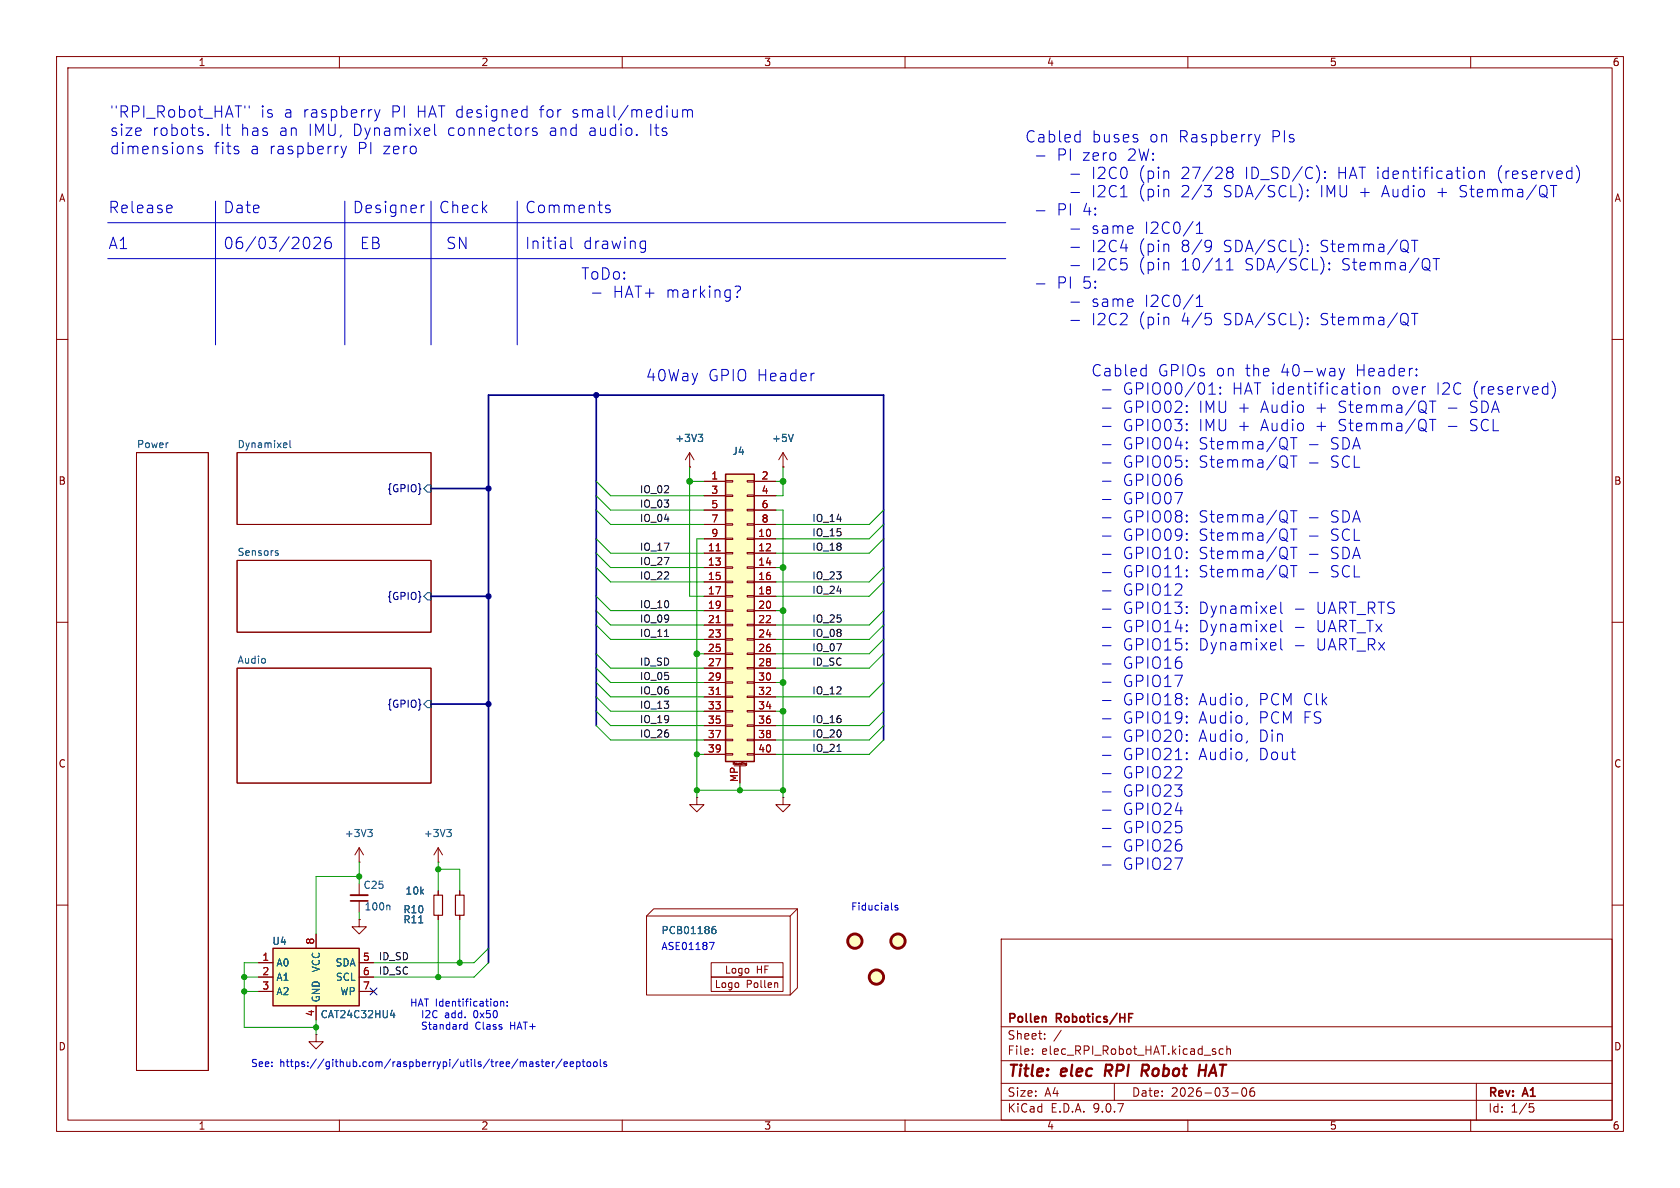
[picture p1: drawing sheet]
<svg xmlns="http://www.w3.org/2000/svg" width="297mm" height="210mm" viewBox="0 0 297 210" stroke-linecap="round" stroke-linejoin="round" font-family="sans-serif">
<g fill="none" stroke="#840000" stroke-width=".18">
<path d="M10 10h277v190h-277zM12 12h273v186h-273zM60 10v2M110 10v2M160 10v2M210 10v2M260 10v2M10 60h2M285 60h2M24.1 80h12.7v109.2h-12.7zM41.9 99.1h34.3v12.7h-34.3zM41.9 80h34.3v12.7h-34.3z"/>
<path d="M121.9 82.6h.1M121.9 80l-.7 1.3M121.9 80l.8 1.3M121.9 80v2.6M10 110h2M41.9 118.1h34.3v20.3h-34.3zM285 110h2M10 160h2M177 166h108v32h-108zM285 160h2M60 198v2M110 198v2"/>
<path d="M160 198v2M177 194.5h108M177 191.5h108M177 187.5h108M177 181.5h108M182.5 186.3v.1M182.5 185.5v.1M184.7 183.6v.1M184.7 182.8v.1M187.6 182.1l-1.3 2M197 191.5v3M210 198v2"/>
<path d="M216.2 185.5l-.4-.1-.3 .3v.4l.2 .2h.5M216.9 185.5l.2-.1 .4 .1v.9M216.9 184.9v1.5M217.7 193.2h1.2M219.7 192.4l.2-.1a.81 .81 0 0 1 .6 .6 .81 .81 0 0 1-.3 .8l-.2 .1a.81 .81 0 0 1-.3-1.4zM221.7 192.3a.59 .59 0 0 0-.7 .6v.6l.1 .2 .4 .1 .2-.1 .1-.5-.1-.3h-.5l-.2 .3M260 198v2M261 191.5v6.5M270.4 195.1h.7M270.5 195.7h.4l.3 .3-.2 .5-.5 .1"/>
</g>
<path d="M195.6 188.2l-.3 2M202 188.2h.8M202.4 189.3l.5 .9M202.9 189.2l-1 .1M212 189.2h1.1M213.3 188.2l-.3 2" fill="none" stroke="#840000" stroke-width=".4"/>
<path d="M184.8 179.8l.1 .9M199.6 179.9h.5M199.6 179.2h.7" fill="none" stroke="#840000" stroke-width=".3"/>
<path d="M50.7 78.3v.3l-.6 .1M51.3 77.9v1.1l.1 .1M123.4 76.8h.8l-.4 .5M124 77.3l.2 .2v.3l-.2 .2M48.8 97.8h.3l.1 .2-.2 .2h-.2M48.8 97.3l.3 .1M75.6 85.7h.6v1.3h-.6l-.7-.6zM75.6 104.8h.6v1.2h-.6l-.7-.6zM75.6 123.8h.6v1.3h-.6l-.7-.6z" fill="none" stroke="#006464" stroke-width=".18"/>
<path d="M128.3 83.8h5v50.8h-5z" fill="#ffffc2"/>
<path d="M128.3 83.8h5v50.8h-5z" fill="none" stroke="#840000" stroke-width=".25"/>
<g fill="none" stroke="#840000" stroke-width=".18">
<path d="M124.5 85.1h3.8M124.5 87.6h3.8M124.5 90.2h3.8M124.5 92.7h3.8M124.5 95.3h3.8M124.5 97.8h3.8M128.3 85h1.2v.2h-1.2zM128.3 87.5h1.2v.3h-1.2zM128.3 90h1.2v.3h-1.2zM128.3 92.6h1.2v.2h-1.2zM128.3 95.1h1.2v.3h-1.2zM128.3 97.7h1.2v.2h-1.2z"/>
<path d="M132.1 85h1.2v.2h-1.2zM132.1 87.5h1.2v.3h-1.2zM132.1 90h1.2v.3h-1.2zM132.1 92.6h1.2v.2h-1.2zM132.1 95.1h1.2v.3h-1.2zM132.1 97.7h1.2v.2h-1.2zM133.3 85.1h3.9M133.3 87.6h3.9M133.3 90.2h3.9M133.3 92.7h3.9M133.3 95.3h3.9M133.3 97.8h3.9"/>
<path d="M138.4 82.6h.1M138.4 80l-.7 1.3M138.4 80l.8 1.3M138.4 80v2.6M124.5 100.3h3.8M124.5 102.9h3.8M124.5 105.4h3.8M124.5 108h3.8M124.5 110.5h3.8M124.5 113h3.8M124.5 115.6h3.8M124.5 118.1h3.8"/>
<path d="M128.3 100.2h1.2v.3h-1.2zM128.3 102.7h1.2v.3h-1.2zM128.3 105.3h1.2v.2h-1.2zM128.3 107.8h1.2v.3h-1.2zM128.3 110.4h1.2v.2h-1.2zM128.3 112.9h1.2v.3h-1.2zM128.3 115.4h1.2v.3h-1.2zM128.3 118h1.2v.2h-1.2zM132.1 100.2h1.2v.3h-1.2zM132.1 102.7h1.2v.3h-1.2zM132.1 105.3h1.2v.2h-1.2zM132.1 107.8h1.2v.3h-1.2z"/>
<path d="M132.1 110.4h1.2v.2h-1.2zM132.1 112.9h1.2v.3h-1.2zM132.1 115.4h1.2v.3h-1.2zM132.1 118h1.2v.2h-1.2zM133.3 100.3h3.9M133.3 102.9h3.9M133.3 105.4h3.9M133.3 108h3.9M133.3 110.5h3.9M133.3 113h3.9M133.3 115.6h3.9M133.3 118.1h3.9"/>
<path d="M124.5 120.7h3.8M124.5 123.2h3.8M124.5 125.7h3.8M124.5 128.3h3.8M124.5 130.8h3.8M124.5 133.4h3.8M128.3 120.5h1.2v.3h-1.2zM128.3 123.1h1.2v.2h-1.2zM128.3 125.6h1.2v.3h-1.2zM128.3 128.1h1.2v.3h-1.2zM128.3 130.7h1.2v.2h-1.2zM128.3 133.2h1.2v.3h-1.2z"/>
<path d="M129.6 135.2v-.4l.1 .3 .2-.3v.4M129.8 135.4h2M130.8 135.4v3M131.1 134.8v.3M131.3 134.8h.1M131.8 135.1l.1 .1M131.8 135v.1M131.9 134.9h.1v.3l-.2 .1M131.9 135.2h.1M131.9 134.9l-.1 .1M132.1 120.5h1.2v.3h-1.2zM132.1 123.1h1.2v.2h-1.2z"/>
<path d="M132.1 125.6h1.2v.3h-1.2zM132.1 128.1h1.2v.3h-1.2zM132.1 130.7h1.2v.2h-1.2zM132.1 133.2h1.2v.3h-1.2zM133.3 120.7h3.9M133.3 123.2h3.9M133.3 125.7h3.9M133.3 128.3h3.9M133.3 130.8h3.9M133.3 133.4h3.9M63.5 162.6v1.2h-1.3l1.3 1.3 1.3-1.3h-1.3M63.5 162.6h.1"/>
<path d="M55.9 182.9v1.3h1.2l-1.2 1.2-1.3-1.2h1.3M55.9 182.9h.1"/>
</g>
<path d="M126.6 97.4h.7M126.6 110.1h.7M126.6 122.8h.7" fill="none" stroke="#a90000" stroke-width=".18"/>
<path d="M140.2 76.8l-.4 1.2" fill="none" stroke="#006464" stroke-width=".18"/>
<path d="M48.3 167.6h15.2v10.2h-15.2z" fill="#ffffc2"/>
<path d="M48.3 167.6h15.2v10.2h-15.2z" fill="none" stroke="#840000" stroke-width=".25"/>
<g fill="none" stroke="#840000" stroke-width=".18">
<path d="M121.9 82.6h.1M124.5 85.1h3.8M124.5 87.6h3.8M124.5 90.2h3.8M124.5 92.7h3.8M124.5 95.3h3.8M124.5 97.8h3.8M133.3 85.1h3.9M133.3 87.6h3.9M133.3 90.2h3.9M133.3 92.7h3.9M133.3 95.3h3.9"/>
<path d="M133.3 97.8h3.9M138.4 82.6h.1M124.5 100.3h3.8M124.5 102.9h3.8M124.5 105.4h3.8M124.5 108h3.8M124.5 110.5h3.8M124.5 113h3.8M124.5 115.6h3.8M124.5 118.1h3.8M133.3 100.3h3.9M133.3 102.9h3.9"/>
<path d="M133.3 105.4h3.9M133.3 108h3.9M133.3 110.5h3.9M133.3 113h3.9M133.3 115.6h3.9M133.3 118.1h3.9M124.5 120.7h3.8M124.5 123.2h3.8M124.5 125.7h3.8M124.5 128.3h3.8M124.5 130.8h3.8M124.5 133.4h3.8"/>
<path d="M130.8 135.4v3M133.3 120.7h3.9M133.3 123.2h3.9M133.3 125.7h3.9M133.3 128.3h3.9M133.3 130.8h3.9M133.3 133.4h3.9M63.5 152.4h.1M63.5 149.9v2.5M63.5 156.2v2M63.5 159.3v2M63.5 149.9l.8 1.2"/>
<path d="M63.5 149.9l-.8 1.2M77.5 152.4h.1M77.5 149.9v2.5M77.5 157.5v.7M77.5 149.9l-.8 1.2M77.5 149.9l.7 1.2M81.3 157.5v.7M123.2 141v1.2h1.3l-1.3 1.3-1.3-1.3h1.3M123.2 141h.1M138.4 141v1.2h1.3l-1.3 1.3-1.2-1.3h1.2M138.4 141h.1M45.7 170.2h2.6"/>
<path d="M45.7 172.7h2.6M45.7 175.3h2.6M55.9 165.1v2.5M55.9 177.8v2.5M63.5 162.6h.1M63.5 170.2h2.5M63.5 172.7h2.5M63.5 175.3h2.5M77.5 161.8v.8M81.3 161.8v.8M114.3 161.9h25.4v14h-25.4zM114.3 161.9l1.3-1.2h25.4v13.9l-1.3 1.3"/>
<path d="M125.7 170.2h12.7v2.5h-12.7zM125.7 172.7h12.7v2.6h-12.7zM137.3 173.7l.2 .2v.7M141 160.7l-1.3 1.2"/>
</g>
<g fill="none" stroke="#006464" stroke-width=".18">
<path d="M123.4 76.8h.8l-.4 .5M124 77.3l.2 .2v.3l-.2 .2M140.2 76.8l-.4 1.2M65 146.6h.8l-.4 .5M65.6 147.1l.2 .3v.3l-.2 .2M79 146.6h.8l-.5 .5M79.5 147.1l.3 .3v.3l-.3 .2M68.7 160l.2 .2v.7M69 179.5h.8M69.6 179.1v.8M74 163.1h.8M125.9 164.4l.4-.1 .3 .2-.2 .5h-.3l-.2-.1"/>
<path d="M126.4 163.8h-.3l-.2 .3"/>
</g>
<path d="M62 159.3h3" fill="none" stroke="#840000" stroke-width=".3"/>
<path d="M62 158.2h3" fill="none" stroke="#840000" stroke-width=".33"/>
<path d="M76.7 158.2h1.5v3.6h-1.5zM80.5 158.2h1.5v3.6h-1.5z" fill="none" stroke="#840000" stroke-width=".2"/>
<g fill="#ffffc2" stroke="#ffffc2" stroke-width=".18">
<circle cx="151.1" cy="166.4" r="1.27"/>
<circle cx="154.9" cy="172.7" r="1.27"/>
<circle cx="158.7" cy="166.4" r="1.27"/>
</g>
<g fill="none" stroke="#840000" stroke-width=".51">
<circle cx="151.1" cy="166.4" r="1.27"/>
<circle cx="154.9" cy="172.7" r="1.27"/>
<circle cx="158.7" cy="166.4" r="1.27"/>
</g>
<path d="M117.5 112.5h.7M148 132.8h.7" fill="none" stroke="#0f0f0f" stroke-width=".18"/>
<g fill="none" stroke="#0000c2" stroke-width=".18">
<path d="M43.3 18.7v.4M44.1 18.7v.4M66.2 19.4l.5 1.3M67.2 19.4l-.5 1.3M92.6 19.4l.6 .1M93.2 18.7v2M119.7 19.4v1.3M120.7 19.6a.5 .5 0 0 1 .8 .1M120.7 19.4v1.3M121.5 19.7l.3-.3 .5 .1 .1 1.2M121.5 19.7v1M19 39.4h158.8"/>
<path d="M30.1 36.3l.2 .1 .1 .3-.9 .2M30.3 37.5l-.2 .1M35.7 25.9l-.4-.1-.3 .3 .1 .3 .6 .2 .1 .2-.1 .3-.1 .1-.6-.1M36.8 23.8l.1 .1-.1 .1M36.8 23.8l-.1 .1 .1 .1M36.8 23.8v.2M38.1 35.6v25.4M42.1 26.6l.1 .2-.1 .3M60.3 25.8l.5 1.4M60.8 27.2l-.2 .5-.3 .2M61 35.6v25.4M61.3 25.8l-.5 1.4"/>
<path d="M66.7 20.7l-.3 .6M74.5 36.3v1.3M75 36.3a.51 .51 0 0 0-.5 .3M76.2 35.6v25.4M76.8 21.9v1.8l.3 .3M91.4 35.6v25.4M93.2 20.6l-.6 .1M94.9 22.7l-.5-.1-.3 .3 .1 .3 .7 .2 .1 .2-.1 .3-.2 .1-.6-.1M107 36.6l.1 .2 .7 .2 .1 .2-.1 .3-.2 .1-.6-.1M107.8 36.4l-.5-.1-.3 .2M112.6 23.8l.1 .1-.1 .1M119.7 20.5l-.3 .2h-.2"/>
<path d="M183.2 27.6h1.5M183.2 37.3h1.5M189.3 30.8h1.6M189.3 34h1.6M190.8 23.8l.1 .1M190.9 23.1v2M190.9 25l-.1 .1M211.5 39.8l.6-.6v2.1M214.2 32.8l-.7 .8a.54 .54 0 0 1 .7 .3v.5l-.2 .3-.8 .1M217.2 30.4l-.2-.1a.42 .42 0 0 1-.1-.4 .42 .42 0 0 1 .3-.3l.6 .1a.42 .42 0 0 1 .2 .4 .42 .42 0 0 1-.4 .3M217.2 30.4l-.4 .4 .1 .6 .3 .2 .6-.1 .2-.3v-.4l-.4-.4M217.2 30.4h.4"/>
<path d="M221.8 23.8l.5 1.3M222.3 25.1l-.2 .5M222.8 23.8l-.5 1.3M231.2 34.6l-.1 .1 .1 .1M231.2 33.6h-.1l.1 .1M231.2 34.6l.1 .1-.1 .1M231.2 33.6v.1M231.2 34.6v.2M231.2 33.6h.1l-.1 .1M234.2 31.4l-.1 .1 .1 .1M234.2 31.4l.1 .1-.1 .1M234.2 30.3v.2"/>
<path d="M234.2 31.4v.2M234.2 30.3l.1 .1-.1 .1M234.2 30.3l-.1 .1 .1 .1M259.8 30.3a.54 .54 0 0 1 .9 .3v.6a.54 .54 0 0 1-.9 .3M261.6 30.4a.5 .5 0 0 1 .8 .1v1.1M261.6 30.2v1.4M274.7 32.8v2M278.7 29.3a2.3 2.3 0 0 1 0 3M19 45.7h158.8M54.1 41.9a.51 .51 0 0 1 .6 .4 1.04 1.04 0 0 1-.6 1.6M55.5 42.1l.3-.2h.5a.54 .54 0 0 1 .3 .9l-1.2 1.1h1.3M58.4 41.9a.79 .79 0 0 0-1 .9v.8l.2 .3h.6l.3-.1 .1-.7-.2-.3-.6-.1-.4 .4"/>
<path d="M100.9 41.9v1.8l.3 .2M104.7 51.8h1.6M113.5 42.6l.6 .1M114.1 42.6v1.6a.54 .54 0 0 1-.7 .4M114.1 43.9h-.6M130 50.7l.6-.1a.5 .5 0 0 1 .3 .5 .5 .5 0 0 1-.5 .4l-.1 .3M130.3 52.4l.1 .1-.1 .1M130.3 52.4l-.1 .1 .1 .1M130.3 52.4v.2M183.2 50.2h1.5M189.3 40.5h1.6M189.3 43.7h1.6"/>
<path d="M189.3 47h1.6M189.3 53.4h1.6M189.3 56.6h1.6M211.5 41.3h1.1M211.5 52.7l.6-.5v2M211.5 54.2h1.1M213.1 55.4h1M213.3 56.2h.5l.4 .3v.5l-.2 .3-.7 .1M213.4 42.5h.4l.3 .2a1.33 1.33 0 0 1-.5 1.8M214.2 43.3l-.4 .4h-.4M216.8 47.7h1.2M217.4 45.7v2"/>
<path d="M231.2 43.2v.2M231.2 44.3v.2M231.2 56.2v.2M231.2 57.2v.2M231.2 44.3l.1 .1-.1 .1M231.2 44.3l-.1 .1 .1 .1M231.2 43.2l.1 .1-.1 .1M231.2 43.2l-.1 .1 .1 .1M231.2 57.2l.1 .1-.1 .1M231.2 57.2l-.1 .1 .1 .1M231.2 56.2l.1 .1-.1 .1M231.2 56.2l-.1 .1 .1 .1"/>
<path d="M235 47.5l.1 .1-.1 .1M235 47.5l-.1 .1 .1 .1M235 46.5v.2M235 47.5v.2M235 46.5l.1 .1-.1 .1M235 46.5l-.1 .1 .1 .1M249.5 42.5h1.2M249.5 55.4h1.2M250.1 42.5v2M250.1 55.4v2M253.3 45.7h1.2M253.9 45.7v2"/>
<path d="M143.8 66h.2M194.9 68.9h1.5M194.9 72.1h1.5M194.9 75.4h1.5M194.9 78.6h1.5M202.4 65.1l.2 .1M202.6 64.4v2.1M202.6 66.4l-.2 .1M213.7 69.7h1.2M213.9 68.2l.4-.5v2M215.7 69.5l.1 .1-.1 .1M215.7 69.5l-.1 .1 .1 .1"/>
<path d="M215.7 68.4v.2M215.7 69.5v.2M215.7 68.4l.1 .1-.1 .1M215.7 68.4l-.1 .1 .1 .1M228.7 77.4v2M231.5 78.6h1.5M236.7 65.1l.5 1.4M237.2 66.5l-.2 .4M237.7 65.1l-.5 1.4M241.2 68.5a.54 .54 0 0 1 .6-.2 .54 .54 0 0 1 .4 .4v.6a.54 .54 0 0 1-.5 .4 .54 .54 0 0 1-.6-.4zM243.1 68.5a.5 .5 0 0 1 .8 .1v1.1M243.1 68.3v1.4"/>
<path d="M250.4 66.3l.1 .1-.1 .1M250.4 66.3l-.1 .1 .1 .1M250.4 65.2v.2M250.4 66.3v.2M250.4 65.2l.1 .1-.1 .1M250.4 65.2l-.1 .1 .1 .1M252.7 70.9h1.1M252.7 74.1h1.1M253.3 70.9v2M253.3 74.1v2M274.4 67.4a2.3 2.3 0 0 1 0 3M194.9 81.8h1.5"/>
<path d="M194.9 85.1h1.5M194.9 88.3h1.5M194.9 91.5h1.5M194.9 94.8h1.5M194.9 98h1.5M228.1 80.6h1.2M228.1 90.3h1.2M228.1 93.5h1.2M228.1 96.7h1.2M228.1 100h1.2M228.7 80.6v2M228.7 90.3v2"/>
<path d="M228.7 93.5v2M228.7 96.7v2.1M228.7 100v2M231.5 81.8h1.5M231.5 91.5h1.5M231.5 94.8h1.5M231.5 98h1.5M194.9 101.2h1.5M194.9 104.5h1.5M194.9 107.7h1.5M194.9 110.9h1.5M194.9 114.1h1.5"/>
<path d="M194.9 117.4h1.5M226.4 106.4v1.8l.3 .2M226.4 109.7v1.7l.3 .3M226.4 112.9v1.7l.3 .3M229 107.7h1.5M229 110.9h1.5M229 114.1h1.5M231.5 101.2h1.5M194.9 120.6h1.5M194.9 123.8h1.5M194.9 127.1h1.5M194.9 130.3h1.5"/>
<path d="M194.9 133.5h1.5M194.9 136.8h1.5M194.9 140h1.5M194.9 143.2h1.5M194.9 146.4h1.5M194.9 149.7h1.5M194.9 152.9h1.5M87.7 177l.3 .3v.3l-.3 .3M88.5 177.1l.2-.1 .3 .1 .1 .8M88.5 177v.9M89.7 177.7v.2M89.7 177.1v.1"/>
<path d="M125.4 166.6h.9l-.6 1.3M158.7 160.1l-.3-.1-.2 .2 .1 .2 .4 .1v.3h-.5M82.2 181.1l.4 .1M82.6 180.7v1.3M82.6 181.9l-.4 .1M93.7 187.8h.4l.1 .7M94.2 188l-.4 .1-.2 .1 .2 .3h.4M95.2 187.8l-.3-.1-.1 .2v.2l.4 .1v.3h-.4M95.7 187.7h.4M95.8 187.3v1.1l.3 .1M96.5 188.1l.6-.1v-.2l-.4-.1-.2 .2 .1 .6h.5M97.7 187.7v.8"/>
<path d="M98 187.7l-.3 .2M99.4 187.2l-1.1 1.6M99.7 188.1l.6-.1v-.2l-.4-.1-.2 .2 .1 .6h.5M100.8 188.1l.6-.1-.1-.2-.3-.1-.2 .2 .1 .6h.4M102 187.8l.3-.1 .3 .2-.2 .6h-.4M102 187.7v1.3M102.9 187.7h.5M103.1 187.3v1.1l.3 .1M103.8 187.8l.2-.1 .4 .1v.5l-.1 .2h-.3l-.2-.1zM105 187.8l.2-.1 .3 .1 .1 .5-.1 .2h-.3l-.2-.1zM106.1 187.3v1.1l.2 .1M107.2 187.8l-.3-.1-.2 .2 .1 .2 .4 .1v.3h-.5"/>
</g>
<path d="M105.4 69.9v58.4M76.2 86.4h10.2M76.2 105.4h10.2M76.2 124.5h10.2M156.2 130.8v-60.9h-69.8v100.3" fill="none" stroke="#000084" stroke-width=".3"/>
<g fill="none" stroke="#009600" stroke-width=".18">
<path d="M105.4 85.1l2.5 2.5h16.6M105.4 87.6l2.5 2.6h16.6M105.4 95.3l2.5 2.5h16.6M105.4 97.8l2.5 2.5h16.6M105.4 90.2l2.5 2.5h16.6M121.9 82.6v22.8h2.6M121.9 85.1h2.6M124.5 95.3h-1.3v45.7M137.2 90.2h1.2v50.8M137.2 85.1h1.2M138.4 82.6v5h-1.2M156.2 92.7l-2.5 2.6h-16.5"/>
<path d="M156.2 95.3l-2.5 2.5h-16.5M156.2 90.2l-2.5 2.5h-16.5M105.4 115.6l2.5 2.5h16.6M105.4 118.1l2.5 2.6h16.6M105.4 100.3l2.5 2.6h16.6M105.4 110.5l2.5 2.5h16.6M105.4 105.4l2.5 2.6h16.6M105.4 108l2.5 2.5h16.6M123.2 115.6h1.3M137.2 100.3h1.2M137.2 108h1.2M156.2 115.6l-2.5 2.5h-16.5"/>
<path d="M156.2 102.9l-2.5 2.5h-16.5M156.2 100.3l-2.5 2.6h-16.5M156.2 110.5l-2.5 2.5h-16.5M156.2 113l-2.5 2.6h-16.5M156.2 108l-2.5 2.5h-16.5M105.4 125.7l2.5 2.6h16.6M105.4 123.2l2.5 2.5h16.6M105.4 120.7l2.5 2.5h16.6M105.4 128.3l2.5 2.5h16.6M123.2 133.4h1.3M123.2 139.7h15.2M130.8 138.4v1.3"/>
<path d="M137.2 125.7h1.2M137.2 120.7h1.2M156.2 125.7l-2.5 2.6h-16.5M156.2 120.7l-2.5 2.5h-16.5M156.2 128.3l-2.5 2.5h-16.5M156.2 130.8l-2.5 2.6h-16.5M63.5 154.9h-7.6v10.2M63.5 152.4v3.8M77.5 153.7h3.8v3.8M77.5 152.4v5.1M43.2 172.7h2.5M43.2 175.3h2.5"/>
<path d="M45.7 170.2h-2.5v11.4h12.7M63.5 161.3v1.3M77.5 162.6v10.1M81.3 162.6v7.6M86.4 167.6l-2.6 2.6h-17.8M86.4 170.2l-2.6 2.5h-17.8M55.9 180.3v2.6"/>
</g>
<path d="M65.4 174.7l1.2 1.2M66.6 174.7l-1.2 1.2" fill="none" stroke="#000084" stroke-width=".18"/>
<path d="M126.6 97.4h.7M126.6 110.1h.7M126.6 122.8h.7" fill="none" stroke="#a90000" stroke-width=".18"/>
<g fill="#000084" stroke="#000084" stroke-width=".18">
<circle cx="105.4" cy="69.9" r=".46"/>
<circle cx="86.4" cy="86.4" r=".46"/>
<circle cx="86.4" cy="124.5" r=".46"/>
<circle cx="86.4" cy="105.4" r=".46"/>
</g>
<g fill="#009600" stroke="#009600" stroke-width=".18">
<circle cx="121.9" cy="85.1" r=".51"/>
<circle cx="55.9" cy="181.6" r=".46"/>
<circle cx="63.5" cy="154.9" r=".46"/>
<circle cx="77.5" cy="172.7" r=".46"/>
<circle cx="43.2" cy="172.7" r=".46"/>
<circle cx="43.2" cy="175.3" r=".46"/>
<circle cx="77.5" cy="153.7" r=".46"/>
<circle cx="138.4" cy="139.7" r=".46"/>
<circle cx="138.4" cy="85.1" r=".51"/>
<circle cx="138.4" cy="100.3" r=".51"/>
<circle cx="81.3" cy="170.2" r=".46"/>
<circle cx="138.4" cy="108" r=".51"/>
<circle cx="130.8" cy="139.7" r=".46"/>
<circle cx="123.2" cy="139.7" r=".46"/>
<circle cx="138.4" cy="125.7" r=".51"/>
<circle cx="138.4" cy="120.7" r=".51"/>
<circle cx="123.2" cy="115.6" r=".51"/>
<circle cx="123.2" cy="133.4" r=".46"/>
</g>
<g font-size="2.8" fill="#0000c2">
<text x="19.3" y="21">&quot;RPI_Robot_HAT&quot;</text>
<text x="45.9" y="21">is</text>
<text x="50.1" y="21">a raspberry</text>
<text x="69.1" y="21">PI HAT designed</text>
<text x="95.5" y="21">for</text>
<text x="101.3" y="21">small/medium</text>
<text x="19.3" y="24.2">size</text>
<text x="19.3" y="27.4">dimensions</text>
<text x="26.8" y="24.2">robots.</text>
<text x="37.7" y="27.4">fits</text>
<text x="38.8" y="24.2">It</text>
<text x="42.5" y="24.2">has</text>
<text x="44.2" y="27.4">a raspberry</text>
<text x="49.3" y="24.2">an</text>
<text x="54.6" y="24.2">IMU,</text>
<text x="62.4" y="24.2">Dynamixel</text>
<text x="63.2" y="27.4">PI zero</text>
<text x="79.2" y="24.2">connectors</text>
<text x="97.2" y="24.2">and</text>
<text x="104.3" y="24.2">audio.</text>
<text x="115" y="24.2">Its</text>
<text x="181.1" y="25.4">Cabled</text>
<text x="186.8" y="28.6">PI zero</text>
<text x="192.9" y="25.4">buses</text>
<text x="199.3" y="28.6">2W:</text>
<text x="203.1" y="25.4">on</text>
<text x="208.3" y="25.4">Raspberry</text>
<text x="224.7" y="25.4">PIs</text>
<text x="193.1" y="31.8">I2C0</text>
<text x="193.1" y="35">I2C1</text>
<text x="201.5" y="31.8">(pin</text>
<text x="201.5" y="35">(pin</text>
<text x="209" y="31.8">27/28</text>
<text x="209" y="35">2/3</text>
<text x="216.5" y="35">SDA/SCL):</text>
<text x="220.3" y="31.8">ID_SD/C):</text>
<text x="233.6" y="35">IMU +</text>
<text x="236.7" y="31.8">HAT identification</text>
<text x="244.6" y="35">Audio</text>
<text x="254.4" y="35">+</text>
<text x="258.4" y="35">Stemma/QT</text>
<text x="265" y="31.8">(reserved)</text>
<text x="19" y="37.9">Release</text>
<text x="39.4" y="37.9">Date</text>
<text x="62.2" y="37.9">Designer</text>
<text x="77.5" y="37.9">Check</text>
<text x="92.7" y="37.9">Comments</text>
<text x="186.8" y="38.3">PI 4:</text>
<text x="193.1" y="41.5">same</text>
<text x="202.5" y="41.5">I2C0/1</text>
<text x="19" y="44.2">A1</text>
<text x="39.4" y="44.2">06/03/2026</text>
<text x="63.5" y="44.2">EB</text>
<text x="78.7" y="44.2">SN</text>
<text x="92.7" y="44.2">Initial</text>
<text x="103" y="44.2">drawing</text>
<text x="193.1" y="44.7">I2C4</text>
<text x="193.1" y="48">I2C5</text>
<text x="201.5" y="44.7">(pin</text>
<text x="201.5" y="48">(pin</text>
<text x="209" y="44.7">8/9</text>
<text x="209" y="48">10/11</text>
<text x="216.5" y="44.7">SDA/SCL):</text>
<text x="220.3" y="48">SDA/SCL):</text>
<text x="233.6" y="44.7">Stemma/QT</text>
<text x="237.5" y="48">Stemma/QT</text>
<text x="102.6" y="49.6">ToDo:</text>
<text x="108.3" y="52.8">HAT+</text>
<text x="117.7" y="52.8">marking?</text>
<text x="186.8" y="51.2">PI 5:</text>
<text x="193.1" y="54.4">same</text>
<text x="193.1" y="57.7">I2C2</text>
<text x="201.5" y="57.7">(pin</text>
<text x="202.5" y="54.4">I2C0/1</text>
<text x="209" y="57.7">4/5</text>
<text x="216.5" y="57.7">SDA/SCL):</text>
<text x="233.6" y="57.7">Stemma/QT</text>
<text x="114" y="67.6">40Way</text>
<text x="125.1" y="67.6">GPIO Header</text>
<text x="192.8" y="66.7">Cabled</text>
<text x="198.4" y="69.9">GPIO00/01:</text>
<text x="204.6" y="66.7">GPIOs on</text>
<text x="217.8" y="69.9">HAT identification</text>
<text x="220.1" y="66.7">the</text>
<text x="226.4" y="66.7">40-way</text>
<text x="239.7" y="66.7">Header:</text>
<text x="246.1" y="69.9">over</text>
<text x="254" y="69.9">I2C</text>
<text x="260.4" y="69.9">(reserved)</text>
<text x="198.4" y="73.2">GPIO02:</text>
<text x="198.4" y="76.4">GPIO03:</text>
<text x="211.9" y="73.2">IMU +</text>
<text x="211.9" y="76.4">IMU +</text>
<text x="222.9" y="73.2">Audio</text>
<text x="222.9" y="76.4">Audio</text>
<text x="232.6" y="73.2">+</text>
<text x="232.6" y="76.4">+</text>
<text x="236.7" y="73.2">Stemma/QT</text>
<text x="236.7" y="76.4">Stemma/QT</text>
<text x="255.9" y="73.2">-</text>
<text x="255.9" y="76.4">-</text>
<text x="260" y="73.2">SDA</text>
<text x="260" y="76.4">SCL</text>
<text x="198.4" y="79.6">GPIO04:</text>
<text x="198.4" y="82.9">GPIO05:</text>
<text x="211.9" y="79.6">Stemma/QT</text>
<text x="211.9" y="82.9">Stemma/QT</text>
<text x="235.2" y="79.6">SDA</text>
<text x="235.2" y="82.9">SCL</text>
<text x="198.4" y="86.1">GPIO06</text>
<text x="198.4" y="89.3">GPIO07</text>
<text x="198.4" y="92.5">GPIO08:</text>
<text x="198.4" y="95.8">GPIO09:</text>
<text x="211.9" y="92.5">Stemma/QT</text>
<text x="211.9" y="95.8">Stemma/QT</text>
<text x="235.2" y="92.5">SDA</text>
<text x="235.2" y="95.8">SCL</text>
<text x="198.4" y="99">GPIO10:</text>
<text x="211.9" y="99">Stemma/QT</text>
<text x="235.2" y="99">SDA</text>
<text x="198.4" y="102.2">GPIO11:</text>
<text x="198.4" y="105.5">GPIO12</text>
<text x="211.9" y="102.2">Stemma/QT</text>
<text x="235.2" y="102.2">SCL</text>
<text x="198.4" y="108.7">GPIO13:</text>
<text x="198.4" y="111.9">GPIO14:</text>
<text x="211.9" y="108.7">Dynamixel</text>
<text x="211.9" y="111.9">Dynamixel</text>
<text x="232.7" y="108.7">UART_RTS</text>
<text x="232.7" y="111.9">UART_Tx</text>
<text x="198.4" y="115.2">GPIO15:</text>
<text x="198.4" y="118.4">GPIO16</text>
<text x="211.9" y="115.2">Dynamixel</text>
<text x="232.7" y="115.2">UART_Rx</text>
<text x="198.4" y="121.6">GPIO17</text>
<text x="198.4" y="124.9">GPIO18:</text>
<text x="211.9" y="124.9">Audio,</text>
<text x="222.5" y="124.9">PCM Clk</text>
<text x="198.4" y="128.1">GPIO19:</text>
<text x="198.4" y="131.3">GPIO20:</text>
<text x="211.9" y="128.1">Audio,</text>
<text x="211.9" y="131.3">Audio,</text>
<text x="222.5" y="128.1">PCM FS</text>
<text x="222.5" y="131.3">Din</text>
<text x="198.4" y="134.5">GPIO21:</text>
<text x="198.4" y="137.8">GPIO22</text>
<text x="211.9" y="134.5">Audio,</text>
<text x="222.5" y="134.5">Dout</text>
<text x="198.4" y="141">GPIO23</text>
<text x="198.4" y="144.2">GPIO24</text>
<text x="198.4" y="147.5">GPIO25</text>
<text x="198.4" y="150.7">GPIO26</text>
<text x="198.4" y="153.9">GPIO27</text>
</g>
<g font-size="2.8" fill="#840000">
<text x="178" y="190.9">Title:</text>
<text x="187.7" y="190.9">elec</text>
<text x="196.2" y="190.9">RPI</text>
<text x="203.4" y="190.9">Robot</text>
<text x="214.3" y="190.9">HAT</text>
</g>
<g font-size="2.1" fill="#840000">
<text x="178" y="184">Sheet:</text>
<text x="178" y="181.2">Pollen</text>
<text x="186.8" y="181.2">Robotics/HF</text>
<text x="178" y="186.7">File:</text>
<text x="184.1" y="186.7">elec_RPI_Robot_HAT.kicad_sch</text>
<text x="178" y="196.9">KiCad</text>
<text x="178" y="194.1">Size:</text>
<text x="184.7" y="194.1">A4</text>
<text x="185.7" y="196.9">E.D.A.</text>
<text x="193.3" y="196.9">9.0.7</text>
<text x="200" y="194.1">Date:</text>
<text x="207" y="194.1">2026-03-06</text>
<text x="263" y="194.3">Rev:</text>
<text x="263" y="196.9">Id:</text>
<text x="267.1" y="196.9">1/5</text>
<text x="269.4" y="194.3">A1</text>
</g>
<g font-size="1.8" fill="#840000">
<text x="35" y="11.9">1</text>
<text x="85" y="11.9">2</text>
<text x="135" y="11.9">3</text>
<text x="185" y="11.9">4</text>
<text x="235" y="11.9">5</text>
<text x="285" y="11.9">6</text>
<text x="10.3" y="35.9">A</text>
<text x="285.3" y="35.9">A</text>
<text x="10.3" y="85.9">B</text>
<text x="285.3" y="85.9">B</text>
<text x="10.3" y="135.9">C</text>
<text x="285.3" y="135.9">C</text>
<text x="128" y="172.3">Logo</text>
<text x="133.7" y="172.3">HF</text>
<text x="126.3" y="174.9">Logo</text>
<text x="131.9" y="174.9">Pollen</text>
<text x="10.3" y="185.9">D</text>
<text x="285.3" y="185.9">D</text>
<text x="35" y="199.9">1</text>
<text x="85" y="199.9">2</text>
<text x="135" y="199.9">3</text>
<text x="185" y="199.9">4</text>
<text x="235" y="199.9">5</text>
<text x="285" y="199.9">6</text>
</g>
<g font-size="1.8" fill="#006464">
<text x="24.1" y="79.3">Power</text>
<text x="41.9" y="79.3">Dynamixel</text>
<text x="119.3" y="78.3">+3V3</text>
<text x="129.4" y="80.6">J4</text>
<text x="136.4" y="78.3">+5V</text>
<text x="41.9" y="98.3">Sensors</text>
<text x="41.9" y="117.4">Audio</text>
<text x="60.9" y="148.2">+3V3</text>
<text x="74.8" y="148.2">+3V3</text>
<text x="64.2" y="157.3">C25</text>
<text x="64.4" y="161.1">100n</text>
<text x="71.2" y="161.6">R10</text>
<text x="71.6" y="158.3">10k</text>
<text x="48" y="167.2">U4</text>
<text x="71.2" y="163.4">R11</text>
<text x="116.8" y="165.3">PCB01186</text>
<text x="48.8" y="171">A0</text>
<text x="48.8" y="173.6">A1</text>
<text x="56.7" y="172" transform="rotate(-90 56.7 172)">VCC</text>
<text x="59.2" y="171">SDA</text>
<text x="59.3" y="173.6">SCL</text>
<text x="48.8" y="176.1">A2</text>
<text x="56.7" y="177.3" transform="rotate(-90 56.7 177.3)">GND</text>
<text x="60.1" y="176.1">WP</text>
<text x="56.6" y="180.2">CAT24C32HU4</text>
</g>
<g font-size="1.8" fill="#000084">
<text x="68.4" y="87.2">{GPIO}</text>
<text x="68.4" y="106.3">{GPIO}</text>
<text x="68.4" y="125.3">{GPIO}</text>
</g>
<g font-size="1.8" fill="#0f0f0f">
<text x="113" y="87.3">IO_02</text>
<text x="113" y="89.8">IO_03</text>
<text x="113" y="92.4">IO_04</text>
<text x="143.5" y="94.9">IO_15</text>
<text x="143.5" y="92.4">IO_14</text>
<text x="113" y="100">IO_27</text>
<text x="113" y="97.4">IO_17</text>
<text x="143.5" y="97.4">IO_18</text>
<text x="113" y="107.6">IO_10</text>
<text x="113" y="102.5">IO_22</text>
<text x="143.5" y="105.1">IO_24</text>
<text x="143.5" y="102.5">IO_23</text>
<text x="113" y="112.7">IO_11</text>
<text x="113" y="110.1">IO_09</text>
<text x="143.5" y="112.7">IO_08</text>
<text x="143.5" y="110.1">IO_25</text>
<text x="113" y="117.8">ID_SD</text>
<text x="143.5" y="115.2">IO_07</text>
<text x="143.5" y="117.8">ID_SC</text>
<text x="113" y="120.3">IO_05</text>
<text x="113" y="125.4">IO_13</text>
<text x="113" y="122.8">IO_06</text>
<text x="143.5" y="122.8">IO_12</text>
<text x="113" y="127.9">IO_19</text>
<text x="113" y="130.5">IO_26</text>
<text x="143.5" y="130.5">IO_20</text>
<text x="143.5" y="127.9">IO_16</text>
<text x="143.5" y="133">IO_21</text>
<text x="66.9" y="169.8">ID_SD</text>
<text x="66.9" y="172.4">ID_SC</text>
</g>
<g font-size="1.8" fill="#a90000">
<text x="125.7" y="84.8">1</text>
<text x="125.7" y="87.4">3</text>
<text x="125.7" y="89.9">5</text>
<text x="134.5" y="84.8">2</text>
<text x="134.5" y="87.4">4</text>
<text x="134.5" y="89.9">6</text>
<text x="125.7" y="92.5">7</text>
<text x="125.7" y="95">9</text>
<text x="133.9" y="95">10</text>
<text x="134.5" y="92.5">8</text>
<text x="125.1" y="97.5">11</text>
<text x="125.1" y="100.1">13</text>
<text x="133.9" y="97.5">12</text>
<text x="133.9" y="100.1">14</text>
<text x="125.1" y="102.6">15</text>
<text x="125.1" y="105.2">17</text>
<text x="125.1" y="107.7">19</text>
<text x="133.9" y="102.6">16</text>
<text x="133.9" y="105.2">18</text>
<text x="133.9" y="107.7">20</text>
<text x="125.1" y="110.2">21</text>
<text x="125.1" y="112.8">23</text>
<text x="133.9" y="110.2">22</text>
<text x="133.9" y="112.8">24</text>
<text x="125.1" y="115.3">25</text>
<text x="125.1" y="117.9">27</text>
<text x="133.9" y="115.3">26</text>
<text x="133.9" y="117.9">28</text>
<text x="125.1" y="120.4">29</text>
<text x="125.1" y="122.9">31</text>
<text x="125.1" y="125.5">33</text>
<text x="133.9" y="120.4">30</text>
<text x="133.9" y="122.9">32</text>
<text x="133.9" y="125.5">34</text>
<text x="125.1" y="128">35</text>
<text x="125.1" y="130.6">37</text>
<text x="133.9" y="128">36</text>
<text x="133.9" y="130.6">38</text>
<text x="125.1" y="133.1">39</text>
<text x="133.9" y="133.1">40</text>
<text x="130.6" y="138.4" transform="rotate(-90 130.6 138.4)">MP</text>
<text x="55.6" y="167.1" transform="rotate(-90 55.6 167.1)">8</text>
<text x="46.3" y="169.9">1</text>
<text x="46.3" y="172.5">2</text>
<text x="64.1" y="169.9">5</text>
<text x="64.1" y="172.5">6</text>
<text x="46.3" y="175">3</text>
<text x="55.6" y="179.8" transform="rotate(-90 55.6 179.8)">4</text>
<text x="64.1" y="175">7</text>
</g>
<g font-size="1.8" fill="#0000c2">
<text x="150.4" y="161">Fiducials</text>
<text x="116.8" y="168">ASE01187</text>
<text x="72.4" y="178.1">HAT Identification:</text>
<text x="74.7" y="180.2">I2C</text>
<text x="74.7" y="182.2">Standard</text>
<text x="79" y="180.2">add.</text>
<text x="84.2" y="180.2">0x50</text>
<text x="84.4" y="182.2">Class</text>
<text x="90.7" y="182.2">HAT+</text>
<text x="44.3" y="188.8">See:</text>
<text x="49.4" y="188.8">https://github.com/raspberrypi/utils/tree/master/eeptools</text>
</g>
<text font-size=".5" fill="#840000" x="129.3" y="135.4">Mounting</text>
</svg>
